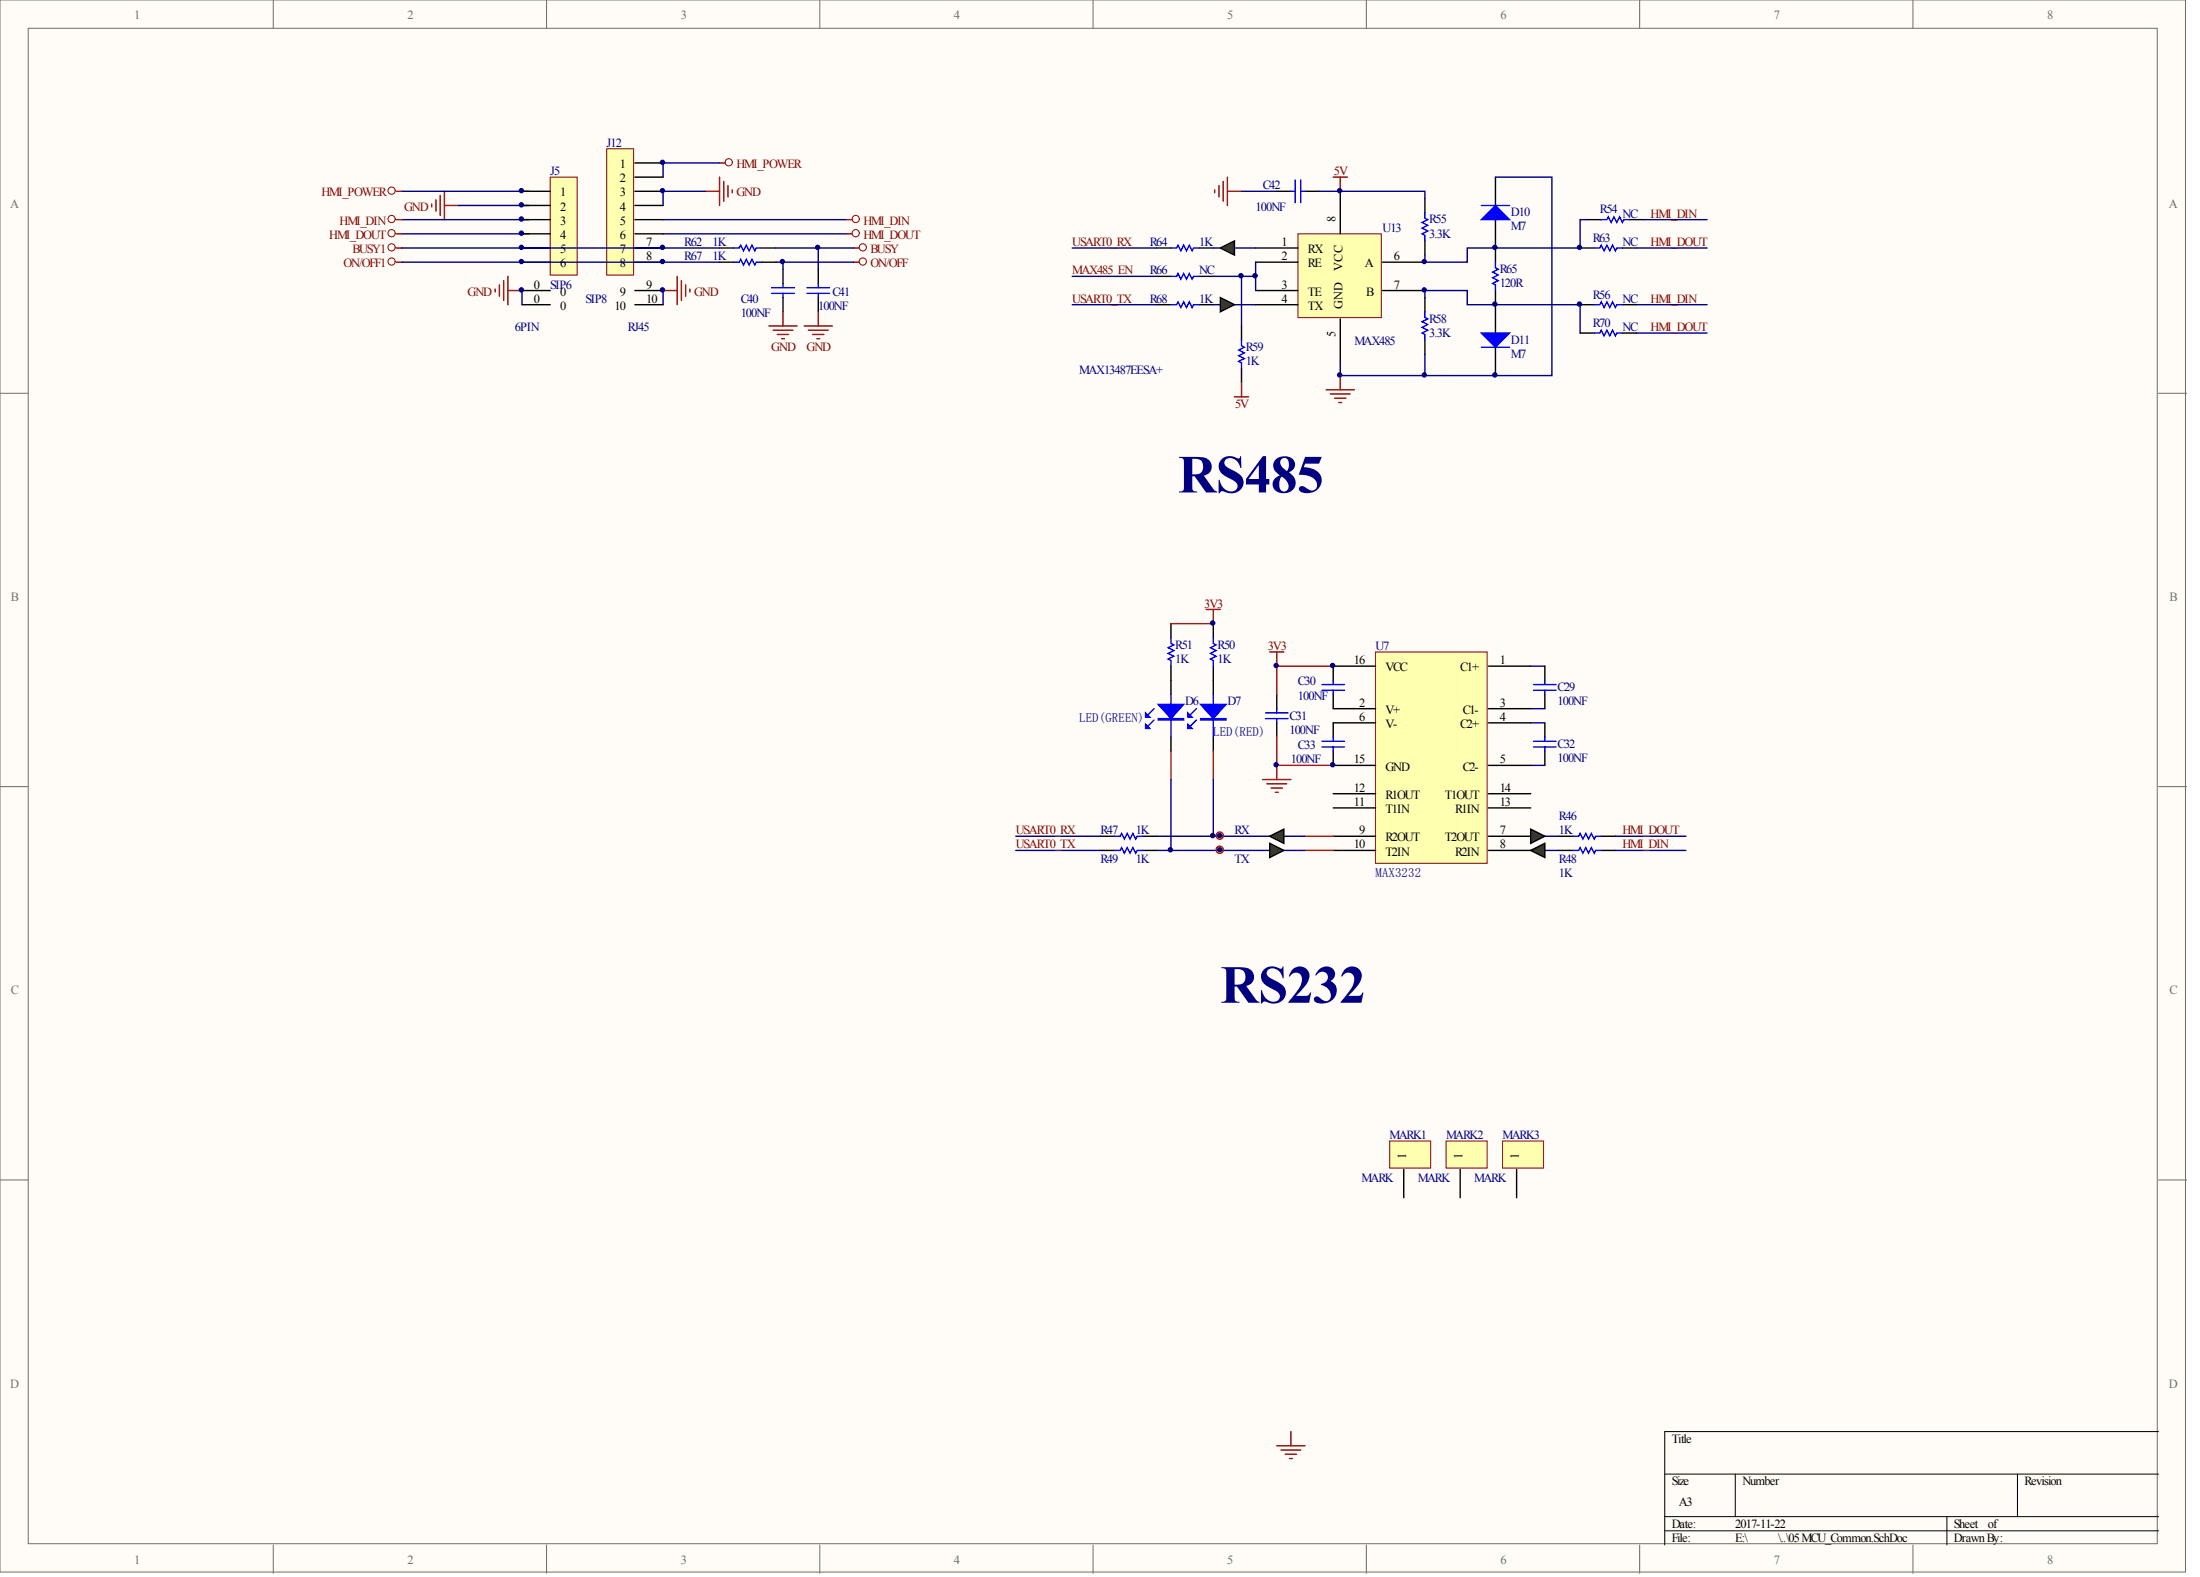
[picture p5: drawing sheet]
<svg xmlns="http://www.w3.org/2000/svg" width="393mm" height="282mm" viewBox="0 0 393 282" stroke-linecap="round" stroke-linejoin="round" font-family="sans-serif">
<g fill="#fffcf8" stroke="#716f64" stroke-width=".18">
<path d="M0 0h390.8v281h-390.8z"/>
<path d="M5 5.1h380.7v270.8h-380.7z"/>
</g>
<g fill="none" stroke="#716f64" stroke-width=".18">
<path d="M48.9 0v5.1M97.7 0v5.1M146.6 0v5.1M195.4 0v5.1M244.3 0v5.1M293.2 0v5.1M342 0v5.1M0 70.3h5M385.9 70.3h5.1M0 140.6h5M385.9 140.6h5.1M0 210.9h5"/>
<path d="M385.9 210.9h5.1M48.9 276.1v5.1M97.7 276.1v5.1M146.6 276.1v5.1M195.4 276.1v5.1M244.3 276.1v5.1M293.2 276.1v5.1M342 276.1v5.1"/>
</g>
<path d="M385.9 255.9h-88.3v20.2M297.6 263.5h88.3M297.6 271.1h88.3M297.6 273.6h88.3M310.3 263.5v7.6M348.1 271.1v5M360.7 263.5v7.6" fill="none" stroke="#000" stroke-width=".18"/>
<path d="M248.5 203.9h7.3v4.9h-7.3z" fill="#ffffb0" stroke="#800000" stroke-width=".18"/>
<path d="M251 209v5.1" fill="none" stroke="#000" stroke-width=".25"/>
<path d="M258.6 203.9h7.3v4.9h-7.3z" fill="#ffffb0" stroke="#800000" stroke-width=".18"/>
<path d="M261.1 209v5.1" fill="none" stroke="#000" stroke-width=".25"/>
<path d="M268.6 203.9h7.4v4.9h-7.4z" fill="#ffffb0" stroke="#800000" stroke-width=".18"/>
<path d="M271.2 209v5.1" fill="none" stroke="#000" stroke-width=".25"/>
<g fill="none" stroke="#800000" stroke-width=".25">
<path d="M70.9 34.2h1M70.9 39.3h1M77.2 36.5v.5M77.9 35.7v2M78.7 35v3.5M79.5 34.2v5.1M79.5 36.7h2.5M70.9 41.8h1M70.9 44.3h1M70.9 46.9h1M228.3 258.4h5M229 259.2h3.6"/>
<path d="M229.8 259.9h2M230.8 255.9v2.5M230.6 260.7h.5"/>
</g>
<path d="M71.9 39.3h22.7M71.9 34.2h22.7M82 36.7h12.6M71.9 41.8h22.7" fill="none" stroke="#000080" stroke-width=".25"/>
<g fill="none" stroke="#800000" stroke-width=".18">
<circle cx="70" cy="34.1" r=".64"/>
<circle cx="70" cy="39.1" r=".64"/>
<circle cx="70" cy="44.2" r=".64"/>
<circle cx="70" cy="46.7" r=".64"/>
<circle cx="70" cy="41.7" r=".64"/>
</g>
<path d="M98.4 31.7h4.8v17.5h-4.8z" fill="#ffffb0" stroke="#800000" stroke-width=".18"/>
<g fill="none" stroke="#000" stroke-width=".25">
<path d="M93.3 34.2h5.1M93.3 36.7h5.1M93.3 39.3h5.1M93.3 41.8h5.1M93.3 44.3h5.1M93.3 46.9h5.1M93.3 51.9h5.1M93.3 54.5h5.1M128.6 44.3h2.6M128.6 46.9h2.6M136.2 44.3h2.5M136.2 46.9h2.5"/>
<path d="M140 48.1v2.6M140 53.2v2.5M146.3 48.1v2.6M146.3 53.2v2.5"/>
</g>
<g fill="none" stroke="#800000" stroke-width=".25">
<path d="M126.1 34.2h2.5M128.6 31.7v5M128.6 29.1h1.1M129.4 32.4v3.6M130.2 33.2v2M130.9 33.9v.5M151.3 39.3h1.1M118.6 51.9h2.5M121.1 49.4v5.1M121.8 50.2v3.5M122.6 50.9v2M123.3 51.7v.5"/>
<path d="M137.5 58.3h5M138.2 59h3.6M139 59.8h2M140 55.7v2.6M143.8 58.3h5M144.5 59h3.6M145.3 59.8h2M146.3 55.7v2.6M151.3 41.8h1.1M152.6 44.3h1M152.6 46.9h1M139.7 60.5h.5"/>
<path d="M146 60.5h.6"/>
</g>
<g fill="none" stroke="#800000" stroke-width=".18">
<circle cx="130.3" cy="29" r=".64"/>
<circle cx="153" cy="39.1" r=".64"/>
<circle cx="153" cy="41.7" r=".64"/>
<circle cx="154.3" cy="44.2" r=".64"/>
<circle cx="154.3" cy="46.7" r=".64"/>
</g>
<path d="M118.6 39.3h32.7M126.1 34.2h-7.5v2.5M128.6 29.1h-10v2.6M118.6 41.8h32.7M118.6 51.9v2.6M138.7 44.3h13.9M138.7 46.9h13.9M140 46.9v1.2M146.3 44.3v3.8" fill="none" stroke="#000080" stroke-width=".25"/>
<path d="M131.2 44.3h1l.2-.5 .5 1 .5-1 .5 1 .5-1 .6 1 .2-.5h1M131.2 46.9h1l.2-.5 .5 1 .5-1 .5 1 .5-1 .6 1 .2-.5h1M138 51.4h4M138 52.4h4M140 50.7v.7M140 52.4v.8M144.3 51.4h4M144.3 52.4h4M146.3 50.7v.7M146.3 52.4v.8" fill="none" stroke="#00f" stroke-width=".25"/>
<path d="M108.5 26.6h4.8v22.6h-4.8z" fill="#ffffb0" stroke="#800000" stroke-width=".18"/>
<g fill="none" stroke="#000" stroke-width=".25">
<path d="M113.5 29.1h5.1M113.5 31.7h5.1M113.5 34.2h5.1M113.5 36.7h5.1M113.5 39.3h5.1M113.5 41.8h5.1M113.5 51.9h5.1M113.5 44.3h5.1M113.5 46.9h5.1M113.5 54.5h5.1M209.4 121.6v2.5M209.4 131.7v2.6"/>
<path d="M216.9 121.6v2.5M216.9 131.7v2.6"/>
</g>
<path d="M71.9 44.3h56.7M71.9 46.9h56.7M273.7 119.1h2.5M273.7 126.7h2.5M273.7 129.2h2.5M273.7 136.8h2.5" fill="none" stroke="#000080" stroke-width=".25"/>
<path d="M249.7 119.1h2.5M251 119.1v2.5M225.8 139.3h5M228.3 136.8v2.5M226.5 140.1h3.5M227.3 140.9h2M228 141.6h.5" fill="none" stroke="#800000" stroke-width=".25"/>
<path d="M206.3 128.7l-1 1M206.3 126.7l-1 1M209.4 124.1v7.6M213.9 128.7l-1 1M213.9 126.7l-1 1M216.9 124.1v7.6" fill="none" stroke="#00f" stroke-width=".25"/>
<g fill="#00f" stroke="#00f" stroke-width=".25">
<path d="M214.7 125.9h4.5l-2.3 2.5z"/>
<path d="M212.4 129.5l.7 .7h-.7z"/>
<path d="M212.4 127.4l.7 .8h-.7z"/>
<path d="M207.1 125.9h4.5l-2.2 2.5z"/>
<path d="M204.8 129.5l.8 .7h-.8z"/>
<path d="M204.8 127.4l.8 .8h-.8z"/>
<path d="M214.7 128.4h4.5v.3h-4.5z" fill-rule="evenodd"/>
<path d="M207.1 128.4h4.5v.3h-4.5z" fill-rule="evenodd"/>
</g>
<path d="M245.9 116.5h20v37.8h-20z" fill="#ffffb0" stroke="#800000" stroke-width=".18"/>
<g fill="none" stroke="#000" stroke-width=".25">
<path d="M206.8 44.3h2.6M206.8 54.5h2.6M214.4 44.3h2.5M214.4 54.5h2.5M209.4 111.5v2.5M209.4 119.1v2.5M216.9 111.5v2.5M216.9 119.1v2.5M245.9 119.1h-7.5v2.5M266.1 119.1h7.6M276.2 119.1v2.5M228.3 124.1v2.6"/>
<path d="M228.3 129.2v2.5M238.4 124.1v2.6h7.5M238.4 134.3v2.5h7.5M245.9 129.2h-7.5v2.5M266.1 126.7h7.6M266.1 129.2h7.6M266.1 136.8h7.6M276.2 124.1v2.6M276.2 129.2v2.5M276.2 134.3v2.5M196.8 149.5h2.5M196.8 152h2.5"/>
<path d="M204.3 149.5h2.5M204.3 152h2.5M218.2 149.5h.1M218.2 152h.1M238.4 149.5h7.5M238.4 152h7.5M238.4 144.4h7.5M238.4 141.9h7.5M266.1 149.5h7.6M266.1 152h7.6M266.1 144.4h7.6M266.1 141.9h7.6"/>
<path d="M278.7 149.5h2.6M278.7 152h2.6M286.3 149.5h2.5M286.3 152h2.5"/>
</g>
<g fill="none" stroke="#00f" stroke-width=".25">
<path d="M209.4 44.3h1l.2-.5 .5 1 .5-1 .5 1 .5-1 .5 1 .3-.5h1M209.4 54.5h1l.2-.5 .5 1 .5-1 .5 1 .5-1 .5 1 .3-.5h1M209.4 114v1l.5 .3-1 .5 1 .5-1 .5 1 .5-1 .5 .5 .3v1M216.9 114v1l.5 .3-1 .5 1 .5-1 .5 1 .5-1 .5 .5 .3v1M226.3 127.4h4M226.3 128.4h4M228.3 126.7v.7M228.3 128.4v.8M236.4 122.4h4M236.4 123.4h4M236.4 132.5h4M236.4 133.5h4"/>
<path d="M238.4 121.6v.8M238.4 123.4v.7M238.4 131.7v.8M238.4 133.5v.8M274.2 122.4h4M274.2 123.4h4M274.2 132.5h4M274.2 133.5h4M276.2 121.6v.8M276.2 123.4v.7M276.2 131.7v.8M276.2 133.5v.8"/>
<path d="M199.3 149.5h1l.2-.5 .5 1 .5-1 .5 1 .6-1 .5 1 .2-.5h1M199.3 152h1l.2-.5 .5 1 .5-1 .5 1 .6-1 .5 1 .2-.5h1M281.3 149.5h1l.2-.5 .5 1 .5-1 .5 1 .5-1 .5 1 .3-.5h1M281.3 152h1l.2-.5 .5 1 .5-1 .5 1 .5-1 .5 1 .3-.5h1"/>
</g>
<g fill="none" stroke="#f00" stroke-width=".25">
<path d="M209.4 111.5h7.5M238.4 119.1h-10.1v5M209.4 134.3v5M216.9 134.3v5M228.3 131.7v5.1h10.1M233.3 149.5h5.1M233.3 152h5.1"/>
<circle cx="218.1" cy="149.4" r=".64"/>
<circle cx="218.1" cy="151.9" r=".64"/>
</g>
<path d="M191.7 44.3h15.1M191.7 54.5h15.1M209.4 139.3v12.7h23.9M216.9 139.3v10.2h16.4M181.6 149.5h15.2M181.6 152h15.2M206.8 149.5h10.1M206.8 152h2.6M273.7 149.5h5M273.7 152h5M288.8 149.5h12.6M288.8 152h12.6" fill="none" stroke="#000080" stroke-width=".25"/>
<path d="M215.7 108.9h2.5M216.9 108.9v2.6M227 116.5h2.5M228.3 116.5v2.6" fill="none" stroke="#800000" stroke-width=".25"/>
<path d="M232.1 41.8h14.9v15h-14.9z" fill="#ffffb0" stroke="#800000" stroke-width=".18"/>
<g fill="none" stroke="#000" stroke-width=".25">
<path d="M228.3 34.2h2.5M233.3 34.2h2.5M239.6 34.2v7.6M254.8 35.5v2.5M267.4 31.7v5M267.4 39.3v7.6M283.8 39.3h2.5M291.3 39.3h2.6M206.8 49.4h2.6M214.4 49.4h2.5M222 58.3v2.5M224.5 44.3h7.6"/>
<path d="M224.5 46.9h7.6M224.5 51.9h7.6M224.5 54.5h7.6M239.6 57v7.6M247.2 46.9h7.6M247.2 51.9h7.6M254.8 43.1v2.5M254.8 53.2v2.5M267.4 51.9v7.6M282.5 44.3h2.5M282.5 54.5h2.5M282.5 59.5h2.5"/>
<path d="M290.1 44.3h2.5M290.1 54.5h2.5M290.1 59.5h2.5M222 65.9v2.5M254.8 60.8v2.5M267.4 62.1v5"/>
</g>
<g fill="none" stroke="#000080" stroke-width=".25">
<path d="M222 34.2h6.3M235.8 34.2h19v1.3M267.4 31.7h10.1v35.4h-37.9v-2.5M283.8 39.3h-1.3v5h-20.2v2.6h-7.5v-1.3M293.9 39.3h11.3M191.7 49.4h15.1M216.9 44.3h7.6M216.9 54.5h7.6M216.9 49.4h7.6M222 49.4v8.9M224.5 46.9v5M254.8 53.2v-1.3h7.5v2.6h20.2v5"/>
<path d="M292.6 44.3h12.6M292.6 54.5h12.6M292.6 59.5h12.6M254.8 63.3v3.8"/>
</g>
<g fill="none" stroke="#00f" stroke-width=".25">
<path d="M230.8 34.2h.8M231.6 32.2v4M232.6 32.2v4M232.6 34.2h.7M254.8 38v1l.5 .3-1 .5 1 .5-1 .5 1 .5-1 .5 .5 .2v1.1M264.9 36.7h5M286.3 39.3h1l.3-.5 .5 1 .5-1 .5 1 .5-1 .5 1 .2-.5h1M209.4 49.4h1l.2-.5 .5 1 .5-1 .5 1 .5-1 .5 1 .3-.5h1M254.8 55.7v1l.5 .3-1 .5 1 .5-1 .5 1 .5-1 .5 .5 .3v1M267.4 46.9v1l.5 .2-1 .5 1 .5-1 .5 1 .6-1 .5 .5 .2v1M285 44.3h1l.3-.5 .5 1 .5-1 .5 1 .5-1 .5 1 .3-.5h1M285 54.5h1l.3-.5 .5 1 .5-1 .5 1 .5-1 .5 1 .3-.5h1"/>
<path d="M285 59.5h1l.3-.5 .5 1 .5-1 .5 1 .5-1 .5 1 .3-.5h1M222 60.8v1l.5 .3-1 .5 1 .5-1 .5 1 .5-1 .5 .5 .2v1.1M264.9 62.1h5"/>
</g>
<g fill="none" stroke="#800000" stroke-width=".25">
<path d="M217.2 33.9v.5M217.9 33.2v2M218.7 32.4v3.6M219.5 31.7v5M219.5 34.2h2.5M238.4 31.7h2.5M239.6 31.7v2.5M220.7 70.9h2.5M222 68.4v2.5M237.1 69.7h5.1M237.9 70.4h3.5M238.6 71.2h2"/>
<path d="M239.4 71.9h.5M239.6 67.1v2.6"/>
</g>
<g fill="#00f" stroke="#00f" stroke-width=".25">
<path d="M267.4 36.7l2.5 2.6h-5z"/>
<path d="M264.9 59.5h5l-2.5 2.6z"/>
</g>
<g fill="#3f4511" stroke="#000" stroke-width=".25">
<path d="M227 149.5l2.5-1.3v2.5z"/>
<path d="M227 150.7l2.5 1.3-2.5 1.3z"/>
<path d="M273.7 148.2l2.5 1.3-2.5 1.2z"/>
<path d="M273.7 152l2.5-1.3v2.6z"/>
<path d="M218.2 44.3l2.5-1.2v2.5z"/>
<path d="M218.2 53.2l2.5 1.3-2.5 1.2z"/>
</g>
<path d="M88.5 51.7v.5M89.3 50.9v2M90.1 50.2v3.5M90.8 49.4v5.1M90.8 51.9h2.5" fill="none" stroke="#800000" stroke-width=".25"/>
<path d="M93.3 51.9v2.6" fill="none" stroke="#000080" stroke-width=".25"/>
<g fill="#000080" stroke="#000080" stroke-width=".18">
<circle cx="93.2" cy="51.8" r=".39"/>
<circle cx="93.2" cy="46.7" r=".39"/>
<circle cx="93.2" cy="44.2" r=".39"/>
<circle cx="93.2" cy="41.7" r=".39"/>
<circle cx="93.2" cy="39.1" r=".39"/>
<circle cx="93.2" cy="36.6" r=".39"/>
<circle cx="93.2" cy="34.1" r=".39"/>
<circle cx="118.4" cy="51.8" r=".39"/>
<circle cx="118.4" cy="46.7" r=".39"/>
<circle cx="118.4" cy="44.2" r=".39"/>
<circle cx="118.4" cy="34.1" r=".39"/>
<circle cx="118.4" cy="29" r=".39"/>
<circle cx="139.9" cy="46.7" r=".39"/>
<circle cx="146.2" cy="44.2" r=".39"/>
<circle cx="209.2" cy="151.9" r=".39"/>
<circle cx="216.8" cy="149.4" r=".39"/>
<circle cx="216.8" cy="111.4" r=".39"/>
<circle cx="218.1" cy="151.9" r=".39"/>
<circle cx="218.1" cy="149.4" r=".39"/>
<circle cx="221.9" cy="49.3" r=".39"/>
<circle cx="224.4" cy="49.3" r=".39"/>
<circle cx="228.1" cy="136.7" r=".39"/>
<circle cx="228.1" cy="119" r=".39"/>
<circle cx="238.3" cy="136.7" r=".39"/>
<circle cx="238.3" cy="119" r=".39"/>
<circle cx="239.5" cy="67" r=".39"/>
<circle cx="239.5" cy="34.1" r=".39"/>
<circle cx="254.6" cy="67" r=".39"/>
<circle cx="254.6" cy="51.8" r=".39"/>
<circle cx="254.6" cy="46.7" r=".39"/>
<circle cx="267.3" cy="67" r=".39"/>
<circle cx="267.3" cy="54.3" r=".39"/>
<circle cx="267.3" cy="44.2" r=".39"/>
<circle cx="282.4" cy="54.3" r=".39"/>
<circle cx="282.4" cy="44.2" r=".39"/>
</g>
<g font-size="9.6" fill="#000080">
<text x="210.6" y="88">RS485</text>
<text x="218.2" y="179.2">RS232</text>
</g>
<g font-size="2.3" fill="#000080">
<text x="193" y="129.1">LED(GREEN)</text>
<text x="216.9" y="131.6">LED(RED)</text>
<text x="245.9" y="156.7">MAX3232</text>
</g>
<g font-size="2.2" fill="#716f64">
<text x="24" y="3.3">1</text>
<text x="72.8" y="3.3">2</text>
<text x="121.7" y="3.3">3</text>
<text x="170.6" y="3.3">4</text>
<text x="219.4" y="3.3">5</text>
<text x="268.3" y="3.3">6</text>
<text x="317.1" y="3.3">7</text>
<text x="366" y="3.3">8</text>
<text x="1.8" y="37.1">A</text>
<text x="387.8" y="37.1">A</text>
<text x="1.9" y="107.4">B</text>
<text x="387.9" y="107.4">B</text>
<text x="1.9" y="177.7">C</text>
<text x="387.9" y="177.7">C</text>
<text x="1.8" y="248">D</text>
<text x="387.8" y="248">D</text>
<text x="24" y="279.5">1</text>
<text x="72.8" y="279.5">2</text>
<text x="121.7" y="279.5">3</text>
<text x="170.6" y="279.5">4</text>
<text x="219.4" y="279.5">5</text>
<text x="268.3" y="279.5">6</text>
<text x="317.1" y="279.5">7</text>
<text x="366" y="279.5">8</text>
</g>
<g font-size="2.2" fill="#000080">
<text x="108.5" y="26.2">J12</text>
<text x="98.4" y="31.3">J5</text>
<text x="225.8" y="33.8">C42</text>
<text x="224.5" y="37.6">100NF</text>
<text x="247.2" y="41.4">U13</text>
<text x="255.5" y="39.9">R55</text>
<text x="270.2" y="38.7">D10</text>
<text x="270.2" y="41.2">M7</text>
<text x="286" y="38.2">R54</text>
<text x="290.1" y="38.9">NC</text>
<text x="122.3" y="44">R62</text>
<text x="122.3" y="46.5">R67</text>
<text x="127.4" y="44">1K</text>
<text x="127.4" y="46.5">1K</text>
<text x="205.6" y="44">R64</text>
<text x="214.4" y="44">1K</text>
<text x="255.5" y="42.5">3.3K</text>
<text x="284.8" y="43.2">R63</text>
<text x="290.1" y="44">NC</text>
<text x="98.4" y="51.6">SIP6</text>
<text x="148.8" y="52.9">C41</text>
<text x="205.6" y="49.1">R66</text>
<text x="214.4" y="49.1">NC</text>
<text x="268.1" y="48.8">R65</text>
<text x="268.1" y="51.3">120R</text>
<text x="284.8" y="53.4">R56</text>
<text x="92.1" y="59.2">6PIN</text>
<text x="104.7" y="54.1">SIP8</text>
<text x="112.2" y="59.2">RJ45</text>
<text x="132.4" y="54.1">C40</text>
<text x="132.4" y="56.7">100NF</text>
<text x="146.3" y="55.4">100NF</text>
<text x="205.6" y="54.1">R68</text>
<text x="214.4" y="54.1">1K</text>
<text x="255.5" y="57.7">R58</text>
<text x="284.8" y="58.4">R70</text>
<text x="290.1" y="54.1">NC</text>
<text x="290.1" y="59.2">NC</text>
<text x="222.7" y="62.7">R59</text>
<text x="222.7" y="65.3">1K</text>
<text x="242.2" y="61.7">MAX485</text>
<text x="255.5" y="60.2">3.3K</text>
<text x="270.2" y="61.5">D11</text>
<text x="270.2" y="64">M7</text>
<text x="193" y="66.8">MAX13487EESA+</text>
<text x="210.1" y="115.9">R51</text>
<text x="210.1" y="118.5">1K</text>
<text x="217.7" y="115.9">R50</text>
<text x="217.7" y="118.5">1K</text>
<text x="245.9" y="116.2">U7</text>
<text x="232.1" y="122.5">C30</text>
<text x="232.1" y="125.1">100NF</text>
<text x="278.5" y="123.5">C29</text>
<text x="211.9" y="126.1">D6</text>
<text x="219.5" y="126.1">D7</text>
<text x="230.6" y="128.6">C31</text>
<text x="230.6" y="131.1">100NF</text>
<text x="278.5" y="126.1">100NF</text>
<text x="230.8" y="136.5">100NF</text>
<text x="232.1" y="133.9">C33</text>
<text x="278.5" y="133.7">C32</text>
<text x="278.5" y="136.2">100NF</text>
<text x="196.8" y="149.1">R47</text>
<text x="203.1" y="149.1">1K</text>
<text x="220.7" y="149.1">RX</text>
<text x="278.7" y="146.6">R46</text>
<text x="278.7" y="149.1">1K</text>
<text x="196.8" y="154.2">R49</text>
<text x="203.1" y="154.2">1K</text>
<text x="220.7" y="154.2">TX</text>
<text x="278.7" y="154.2">R48</text>
<text x="278.7" y="156.7">1K</text>
<text x="248.5" y="203.6">MARK1</text>
<text x="258.6" y="203.6">MARK2</text>
<text x="268.6" y="203.6">MARK3</text>
<text x="243.4" y="211.2">MARK</text>
<text x="253.5" y="211.2">MARK</text>
<text x="263.6" y="211.2">MARK</text>
</g>
<g font-size="2.2" fill="#800000">
<text x="57.5" y="35.1">HMI_POWER</text>
<text x="131.7" y="35.1">GND</text>
<text x="131.7" y="30">HMI_POWER</text>
<text x="238.5" y="31.3">5V</text>
<text x="60.7" y="40.2">HMI_DIN</text>
<text x="72.2" y="37.6">GND</text>
<text x="154.4" y="40.2">HMI_DIN</text>
<text x="295.1" y="38.9">HMI_DIN</text>
<text x="58.9" y="42.7">HMI_DOUT</text>
<text x="61.4" y="47.8">ON/OFF1</text>
<text x="63" y="45.2">BUSY1</text>
<text x="154.4" y="42.7">HMI_DOUT</text>
<text x="155.6" y="45.2">BUSY</text>
<text x="155.6" y="47.8">ON/OFF</text>
<text x="191.7" y="44">USART0_RX</text>
<text x="295.1" y="44">HMI_DOUT</text>
<text x="83.6" y="52.9">GND</text>
<text x="124.1" y="52.9">GND</text>
<text x="191.7" y="49.1">MAX485_EN</text>
<text x="191.7" y="54.1">USART0_TX</text>
<text x="295.1" y="54.1">HMI_DIN</text>
<text x="295.1" y="59.2">HMI_DOUT</text>
<text x="137.9" y="62.8">GND</text>
<text x="144.2" y="62.8">GND</text>
<text x="220.8" y="72.9">5V</text>
<text x="215.3" y="108.6">3V3</text>
<text x="226.7" y="116.2">3V3</text>
<text x="249.1" y="118.7">VCC</text>
<text x="181.6" y="149.1">USART0_RX</text>
<text x="290.1" y="149.1">HMI_DOUT</text>
<text x="181.6" y="151.7">USART0_TX</text>
<text x="290.1" y="151.7">HMI_DIN</text>
</g>
<g font-size="2.2">
<text x="100.1" y="35.1">1</text>
<text x="110.8" y="30">1</text>
<text x="110.8" y="32.6">2</text>
<text x="110.8" y="35.1">3</text>
<text x="100.1" y="37.6">2</text>
<text x="100.1" y="40.2">3</text>
<text x="110.8" y="37.6">4</text>
<text x="110.8" y="40.2">5</text>
<text x="238.8" y="39.8" transform="rotate(-90 238.8 39.8)">8</text>
<text x="100.1" y="42.7">4</text>
<text x="100.1" y="45.2">5</text>
<text x="100.1" y="47.8">6</text>
<text x="110.8" y="42.7">6</text>
<text x="110.8" y="45.2">7</text>
<text x="110.8" y="47.8">8</text>
<text x="115.5" y="44">7</text>
<text x="115.5" y="46.5">8</text>
<text x="229.1" y="44">1</text>
<text x="229.1" y="46.5">2</text>
<text x="233.8" y="45.2">RX</text>
<text x="233.8" y="47.8">RE</text>
<text x="244" y="47.8">A</text>
<text x="249.2" y="46.5">6</text>
<text x="95.4" y="51.6">0</text>
<text x="100.1" y="52.9">0</text>
<text x="110.8" y="52.9">9</text>
<text x="115.5" y="51.6">9</text>
<text x="229.1" y="51.6">3</text>
<text x="233.8" y="52.9">TE</text>
<text x="240.1" y="48.5" transform="rotate(-90 240.1 48.5)">VCC</text>
<text x="244.3" y="52.9">B</text>
<text x="249.2" y="51.6">7</text>
<text x="95.4" y="54.1">0</text>
<text x="100.1" y="55.4">0</text>
<text x="109.9" y="55.4">10</text>
<text x="115.5" y="54.1">10</text>
<text x="229.1" y="54.1">4</text>
<text x="233.8" y="55.4">TX</text>
<text x="240.1" y="55.2" transform="rotate(-90 240.1 55.2)">GND</text>
<text x="238.8" y="60.2" transform="rotate(-90 238.8 60.2)">5</text>
<text x="242.1" y="118.7">16</text>
<text x="247.7" y="120">VCC</text>
<text x="261.1" y="120">C1+</text>
<text x="268.1" y="118.7">1</text>
<text x="243" y="126.3">2</text>
<text x="243" y="128.9">6</text>
<text x="247.7" y="127.6">V+</text>
<text x="247.7" y="130.1">V-</text>
<text x="261.1" y="130.1">C2+</text>
<text x="261.6" y="127.6">C1-</text>
<text x="268.1" y="126.3">3</text>
<text x="268.1" y="128.9">4</text>
<text x="242.1" y="136.5">15</text>
<text x="247.7" y="137.7">GND</text>
<text x="261.6" y="137.7">C2-</text>
<text x="268.1" y="136.5">5</text>
<text x="242.1" y="141.5">12</text>
<text x="247.7" y="142.8">R1OUT</text>
<text x="258.3" y="142.8">T1OUT</text>
<text x="268.1" y="141.5">14</text>
<text x="242.1" y="144.1">11</text>
<text x="243" y="149.1">9</text>
<text x="247.7" y="145.3">T1IN</text>
<text x="260.2" y="145.3">R1IN</text>
<text x="268.1" y="149.1">7</text>
<text x="268.1" y="144.1">13</text>
<text x="242.1" y="151.7">10</text>
<text x="247.7" y="150.4">R2OUT</text>
<text x="247.7" y="152.9">T2IN</text>
<text x="258.3" y="150.4">T2OUT</text>
<text x="260.2" y="152.9">R2IN</text>
<text x="268.1" y="151.7">8</text>
<text x="251.4" y="207.2" transform="rotate(-90 251.4 207.2)">1</text>
<text x="261.5" y="207.2" transform="rotate(-90 261.5 207.2)">1</text>
<text x="271.6" y="207.2" transform="rotate(-90 271.6 207.2)">1</text>
<text x="298.9" y="257.9">Title</text>
<text x="298.9" y="265.5">Size</text>
<text x="300.2" y="269.3">A3</text>
<text x="311.5" y="265.5">Number</text>
<text x="362" y="265.5">Revision</text>
<text x="298.9" y="273.1">Date:</text>
<text x="298.9" y="275.6">File:</text>
<text x="310.3" y="273.1">2017-11-22</text>
<text x="310.3" y="275.6">E:\</text>
<text x="317.9" y="275.6">\..\05MCU_Common.SchDoc</text>
<text x="349.4" y="273.1">Sheet</text>
<text x="349.4" y="275.6">DrawnBy:</text>
<text x="355.4" y="273.1">of</text>
</g>
</svg>
